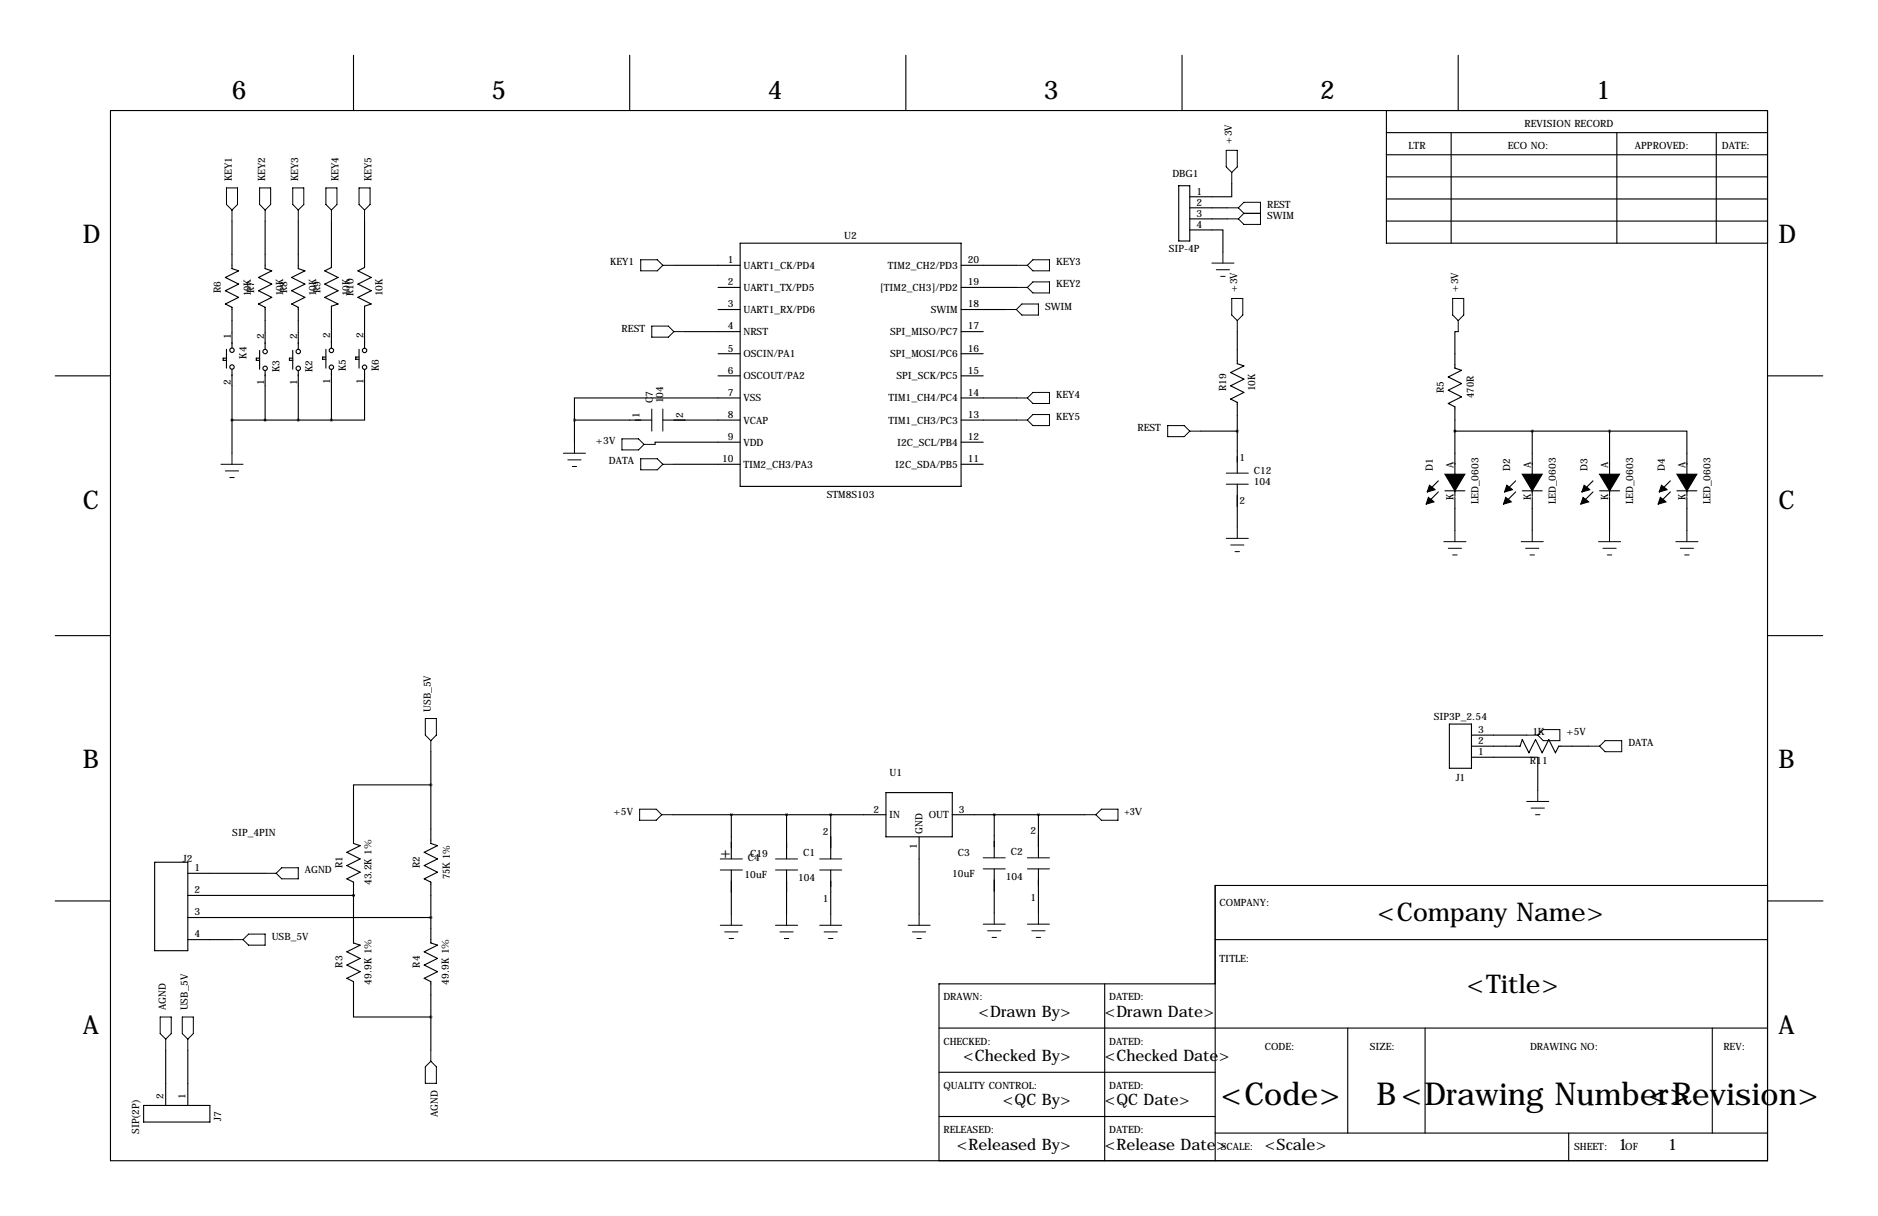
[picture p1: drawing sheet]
<svg xmlns="http://www.w3.org/2000/svg" width="432mm" height="279mm" viewBox="0 0 432 279" stroke-linecap="round" stroke-linejoin="round" font-family="sans-serif">
<g fill="none" stroke="#000" stroke-width=".25">
<path d="M81.3 12.7v12.7M144.8 12.7v12.7M208.3 12.7v12.7M271.8 12.7v12.7M335.3 12.7v12.7M25.4 25.4h381v241.3h-381zM318.8 30.5h87.6M318.8 35.6h87.6M318.8 25.4v30.5h87.6M333.7 30.5v25.4M371.8 30.5v25.4M394.6 30.5v25.4"/>
<path d="M53.3 50.8v10.9l1.6 .5-3.1 1.6 3.1 1.5-3.1 1.5 3.1 1.5-3.1 1.5 1.5 .8v9.4M61 50.8v10.9l1.5 .5-3.1 1.6 3.1 1.5-3.1 1.5 3.1 1.5-3.1 1.5 1.6 .8v9.7M68.6 50.8v10.9l1.5 .5-3 1.6 3 1.5-3 1.5 3 1.5-3 1.5 1.5 .8v9.7M76.2 50.8v10.7l-1.5 .7 3 1.6-3 1.5 3 1.5-3 1.5 3 1.5-1.5 .6v9.6M83.8 50.8v10.7l-1.5 .7 3 1.6-3 1.5 3 1.5-3 1.5 3 1.5-1.5 .6v9.6M170.2 55.9h50.8v55.9h-50.8zM271 42.7h2.6v12.7h-2.6zM273.6 52.8h7.6v5.1M273.6 47.8h8.6M273.6 50.3h8.6M283.2 42.2v3h-9.6M318.8 45.7h87.6"/>
<path d="M318.8 50.8h87.6M318.8 40.6h87.6M154.9 61h15.3M157.5 76.2h12.7M165.1 66h5.1M165.1 71.1h5.1M221 61h12.7M221 66h12.7M221 71.1h10.1M221 76.2h5.1M284.5 76.2v7.4l1.5 .5-3 1.5 3 1.5-3 1.5 3 1.6-3 1.5 1.5 .8v16.2M335.3 76.2h-.8v8.4l1.5 .5-3 1.5 3 1.5-3 1.6 3 1.5-3 1.5 1.5 .8v20.5"/>
<path d="M12.7 86.4h12.7M52.1 80.3v4.3M52.1 82.3h-.8v.5h.8M53.3 84.8v19.3M53.3 96.5h22.9M59.7 82.3h-.8v.5h.8M59.7 80.5v4.3M61 85.1v11.4M67.3 82.3h-.8v.5h.8M67.3 80.5v4.3M68.6 85.1v11.4M74.9 80.3v4.3"/>
<path d="M74.9 82h-.7v.5h.7M76.2 84.8v11.7M82.5 82h-.7v.5h.7M82.5 80.3v4.3M83.8 84.8v11.7h-7.6M132.1 96.5h17.8M132.1 96.5v5.1M152.4 96.5h17.8M165.1 86.4h5.1M165.1 81.3h5.1M170.2 91.4h-38.1v5.1M221 86.4h5.1"/>
<path d="M221 81.3h5.1M221 91.4h12.7M221 96.5h12.7M276.1 99.1h8.4M334.5 99.1h35.6M352.3 99.1v14.9M370.1 99.1h17.8v14.9M370.1 99.1v14.9M406.4 86.4h12.7M154.9 106.7h15.3M170.2 101.6h-19.6v.5M221 101.6h5.1"/>
<path d="M221 106.7h5.1M284.5 111.3v9.9M330.7 110.5l-2.5 2.5M330.7 113l-2.5 2.6M332.2 112.8h4.6M334.5 114.3v7.6M348.5 110.5l-2.6 2.5M348.5 113l-2.6 2.6M350 112.8h4.6M352.3 114.3v7.6M366.3 110.5l-2.6 2.5M366.3 113l-2.6 2.6"/>
<path d="M367.8 112.8h4.6M370.1 114.3v7.6M384 110.5l-2.5 2.5M384 113l-2.5 2.6M385.6 112.8h4.5M387.9 114.3v7.6M12.7 146h12.7M406.4 146h12.7M99.1 172.7v21.1l1.5 .5-3.1 1.5 3.1 1.6-3.1 1.5 3.1 1.5-3.1 1.5 1.6 .8v14l1.5 .5-3.1 1.5 3.1 1.5-3.1 1.5 3.1 1.6-3.1 1.5 1.6 .8v15.7M333.2 166.4h5.1v10.1h-5.1zM338.3 174h15.3v7.6M338.3 171.4h11.2l.5-1.5 1.5 3.1 1.6-3.1 1.5 3.1 1.5-3.1 1.5 3.1 .8-1.6h6.9"/>
<path d="M338.3 168.9h12.7M35.6 198.1h7.6v20.3h-7.6zM99.1 180.3h-17.8v13.5l1.5 .5-3 1.5 3 1.6-3 1.5 3 1.5-3 1.5 1.5 .8v14l1.5 .5-3 1.5 3 1.5-3 1.5 3 1.6-3 1.5 1.5 .8v8.1h17.8M154.7 187.2h49M168.1 187.2v10.2M168.1 199.9v10.2M180.8 187.2v10.2M180.8 199.9v10.2M191 187.2v10.2M191 199.9v10.2M203.7 182.1h15.2v10.2h-15.2zM211.3 192.3v17.8"/>
<path d="M218.9 187.2h30.5M228.6 187.2v9.9M228.6 199.6v10.2M238.8 187.2v9.9M238.8 199.6v10.2M12.7 207h12.7M43.2 215.9h10.1M43.2 200.7h17.8M43.2 205.7h38.1M43.2 210.8h55.9M81.3 205.7h.1M279.4 215.9h127"/>
<path d="M406.4 203.5h-127v63.2M406.5 207h12.7M215.9 236.2h190.5M254 226.1v40.6M279.4 226.1h-63.5v40.6M309.9 236.2v24.1M327.7 236.2v24.1M393.7 236.2v24.1M33 254h15.3v3.8h-15.3zM38.1 241.3v12.7M43.2 241.3v12.7M215.9 246.4h63.5"/>
<path d="M215.9 256.5h63.5M279.4 260.3h127M360.7 260.3v6.4"/>
<circle cx="53.3" cy="84.3" r=".51"/>
<circle cx="53.3" cy="80.5" r=".51"/>
<circle cx="61" cy="80.8" r=".51"/>
<circle cx="61" cy="84.6" r=".51"/>
<circle cx="68.6" cy="80.8" r=".51"/>
<circle cx="68.6" cy="84.6" r=".51"/>
<circle cx="76.2" cy="84.4" r=".51"/>
<circle cx="76.2" cy="80.5" r=".51"/>
<circle cx="83.8" cy="84.4" r=".51"/>
<circle cx="83.8" cy="80.5" r=".51"/>
</g>
<g fill="#000" stroke="#000" stroke-width=".25">
<path d="M328.4 114.3l1.3 1-1.8 .5zM328.7 111.5l1.2 1-1.7 .5zM334.5 109h2.3l-2.3 3.8zM332.2 109h2.3v3.8zM346.2 114.3l1.3 1-1.8 .5zM346.5 111.5l1.2 1-1.8 .5zM352.3 109h2.3l-2.3 3.8zM350 109h2.3v3.8zM364 114.3l1.3 1-1.8 .5zM364.2 111.5l1.3 1-1.8 .5zM370.1 109h2.3l-2.3 3.8zM367.8 109h2.3v3.8z"/>
<path d="M381.8 114.3l1.2 1-1.7 .5zM382 111.5l1.3 1-1.8 .5zM387.9 109h2.2l-2.2 3.8zM385.6 109h2.3v3.8z"/>
</g>
<g fill="none" stroke="#000" stroke-width=".23">
<path d="M281.9 34.5h2.6v3.9l-1.3 1.2-1.3-1.2zM283.2 39.6v2.6M52.1 43.2h2.5v3.8l-1.3 1.3-1.2-1.3zM53.3 48.3v2.5M59.7 43.2h2.5v3.8l-1.2 1.3-1.3-1.3zM61 48.3v2.5M67.3 43.2h2.5v3.8l-1.2 1.3-1.3-1.3zM68.6 48.3v2.5M74.9 43.2h2.6v3.8l-1.3 1.3-1.3-1.3zM76.2 48.3v2.5M82.5 43.2h2.6v3.8l-1.3 1.3-1.3-1.3zM83.8 48.3v2.5"/>
<path d="M147.3 59.7h3.8l1.3 1.3-1.3 1.2h-3.8zM281.2 57.9v2.6M282.2 50.3h2.5M282.2 47.8h2.5M284.7 47.8l1.3-1.3h3.8v5.1h-3.8l-1.3-1.3M284.7 47.8l1.3 1.2M286 49h3.8M286 49l-1.3 1.3M149.9 74.9h3.8l1.2 1.3-1.2 1.3h-3.8zM152.4 61h2.5M154.9 76.2h2.6M231.1 71.1h2.6"/>
<path d="M233.7 61h2.5M233.7 66h2.5M234.9 69.8h3.9v2.6h-3.9l-1.2-1.3zM236.2 61l1.3-1.3h3.8v2.5h-3.8zM236.2 66l1.3-1.2h3.8v2.5h-3.8zM278.6 60.5h5.1M279.7 62h3M280.7 63.5h1M283.2 68.6h2.6v3.8l-1.3 1.3-1.3-1.3zM284.5 73.7v2.5M334 68.6h2.5v3.8l-1.2 1.3-1.3-1.3zM335.3 73.7v2.5"/>
<path d="M149.9 94v5.1M152.4 94v5.1M233.7 91.4h2.5M233.7 96.5h2.5M236.2 96.5l1.3-1.3h3.8v2.6h-3.8zM236.2 91.4l1.3-1.2h3.8v2.5h-3.8zM268.5 97.8h3.8l1.3 1.3-1.3 1.2h-3.8zM273.6 99.1h2.5M50.8 106.7h5.1M51.8 108.2h3.1M52.8 109.7h1M53.3 104.1v2.6"/>
<path d="M129.5 104.1h5.1M130.6 105.7h3M131.6 107.2h1M132.1 101.6v2.5M143 100.8h3.8l1.3 1.3-1.3 1.3h-3.8zM147.3 105.4h3.8l1.3 1.3-1.3 1.2h-3.8zM148.1 102.1h2.5M152.4 106.7h2.5M281.9 108.7h5.1M281.9 111.3h5.1M281.9 123.7h5.1M283 125.2h3"/>
<path d="M284 126.7h1M284.5 121.2v2.5M332 124.5h5.1M333 126h3M334 127.5h1M334.5 121.9v2.6M349.8 124.5h5M350.8 126h3M351.8 127.5h1M352.3 121.9v2.6M367.5 124.5h5.1M368.6 126h3"/>
<path d="M369.6 127.5h1M370.1 121.9v2.6M385.3 124.5h5.1M386.3 126h3.1M387.3 127.5h1.1M387.9 121.9v2.6M97.8 165.1h2.5v3.8l-1.2 1.3-1.3-1.3zM99.1 170.2v2.5M351 168.9h2.6M353.6 168.9l1.2-1.3h3.8v2.6h-3.8zM365.3 171.4h2.5M369.1 170.2h3.8v2.5h-3.8l-1.3-1.3z"/>
<path d="M64.8 199.4h3.8v2.5h-3.8l-1.3-1.2zM147.1 185.9h3.8l1.2 1.3-1.2 1.3h-3.8zM152.1 187.2h2.6M165.6 199.9h5.1M165.6 197.4h5.1M178.3 199.9h5.1M178.3 197.4h5.1M188.5 199.9h5M188.5 197.4h5M226.1 199.6h5M226.1 197.1h5M236.2 199.6h5.1"/>
<path d="M236.2 197.1h5.1M249.4 187.2h2.6M252 187.2l1.2-1.3h3.8v2.6h-3.8zM351 184.1h5.1M352 185.7h3.1M353.1 187.2h1M353.6 181.6v2.5M53.3 215.9h2.6M57.1 214.6h3.9v2.6h-3.9l-1.2-1.3zM61 200.7h2.5M165.6 212.6h5.1M166.6 214.1h3.1"/>
<path d="M167.6 215.6h1.1M168.1 210.1v2.5M178.3 212.6h5.1M179.3 214.1h3.1M180.3 215.6h1.1M180.8 210.1v2.5M188.5 212.6h5M189.5 214.1h3M190.5 215.6h1M191 210.1v2.5M208.8 212.6h5.1M209.8 214.1h3.1"/>
<path d="M210.8 215.6h1M211.3 210.1v2.5M226.1 212.3h5M227.1 213.9h3M228.1 215.4h1M228.6 209.8v2.5M236.2 212.3h5.1M237.2 213.9h3.1M238.3 215.4h1M238.8 209.8v2.5M36.8 233.7h2.6v3.8l-1.3 1.3-1.3-1.3zM38.1 238.8v2.5"/>
<path d="M41.9 233.7h2.5v3.8l-1.2 1.3-1.3-1.3zM43.2 238.8v2.5M99.1 241.3v2.5M99.1 243.8l1.2 1.3v3.8h-2.5v-3.8z"/>
</g>
<path d="M60.9 96.5a.05 .05 0 0 0 .1 0 .05 .05 0 0 0-.1 0zM99 210.8a.05 .05 0 0 0 .1 0 .05 .05 0 0 0-.1 0zM99 233.7a.05 .05 0 0 0 .1 0 .05 .05 0 0 0-.1 0zM99 180.3a.05 .05 0 0 0 .1 0 .05 .05 0 0 0-.1 0zM53.3 96.5a.05 .05 0 0 0 .1 0 .05 .05 0 0 0-.1 0zM238.7 187.2a.05 .05 0 0 0 .1 0 .05 .05 0 0 0-.1 0zM168.1 187.2a.05 .05 0 0 0 .1 0 .05 .05 0 0 0-.1 0zM180.8 187.2a.05 .05 0 0 0 .1 0 .05 .05 0 0 0-.1 0z" fill="#000" stroke="#000" stroke-width=".63"/>
<g font-size="7.3">
<text x="280.7" y="254">&lt;Code&gt;</text>
<text x="316.5" y="254">B&lt;Drawing Number&gt;</text>
<text x="379" y="254">&lt;Revision&gt;</text>
</g>
<g font-size="5.9">
<text x="53.3" y="22.9">6</text>
<text x="113" y="22.9">5</text>
<text x="176.5" y="22.9">4</text>
<text x="240" y="22.9">3</text>
<text x="303.5" y="22.9">2</text>
<text x="367" y="22.9">1</text>
<text x="19" y="55.9">D</text>
<text x="408.9" y="55.9">D</text>
<text x="19" y="116.8">C</text>
<text x="408.9" y="116.8">C</text>
<text x="19" y="176.5">B</text>
<text x="408.9" y="176.5">B</text>
<text x="316.8" y="211.6">&lt;Company Name&gt;</text>
<text x="337.3" y="228.1">&lt;Title&gt;</text>
<text x="19" y="237.5">A</text>
<text x="408.9" y="237.5">A</text>
</g>
<g font-size="3.6">
<text x="165.6" y="197.1">+</text>
<text x="225" y="233.7">&lt;Drawn By&gt;</text>
<text x="254" y="233.7">&lt;Drawn Date&gt;</text>
<text x="221.4" y="243.8">&lt;Checked By&gt;</text>
<text x="254" y="243.8">&lt;Checked Date&gt;</text>
<text x="230.6" y="254">&lt;QC By&gt;</text>
<text x="254" y="254">&lt;QC Date&gt;</text>
<text x="220" y="264.2">&lt;Released By&gt;</text>
<text x="254" y="264.2">&lt;Release Date&gt;</text>
<text x="290.8" y="264.2">&lt;Scale&gt;</text>
<text x="372.1" y="264.2">1</text>
<text x="383.5" y="264.2">1</text>
</g>
<g font-size="2.3">
<text x="350.5" y="29.2">REVISION RECORD</text>
<text x="283.2" y="33" transform="rotate(-90 283.2 33)">+3V</text>
<text x="323.8" y="34.3">LTR</text>
<text x="346.7" y="34.3">ECO NO:</text>
<text x="375.9" y="34.3">APPROVED:</text>
<text x="395.9" y="34.3">DATE:</text>
<text x="53.3" y="41.7" transform="rotate(-90 53.3 41.7)">KEY1</text>
<text x="61" y="41.7" transform="rotate(-90 61 41.7)">KEY2</text>
<text x="68.6" y="41.7" transform="rotate(-90 68.6 41.7)">KEY3</text>
<text x="77.8" y="41.7" transform="rotate(-90 77.8 41.7)">KEY4</text>
<text x="85.4" y="41.7" transform="rotate(-90 85.4 41.7)">KEY5</text>
<text x="269.6" y="40.6">DBG1</text>
<text x="275.1" y="44.7">1</text>
<text x="275.1" y="47.2">2</text>
<text x="291.3" y="47.8">REST</text>
<text x="275.1" y="49.8">3</text>
<text x="275.1" y="52.3">4</text>
<text x="291.3" y="50.3">SWIM</text>
<text x="194.1" y="54.9">U2</text>
<text x="268.7" y="58">SIP-4P</text>
<text x="140.3" y="61">KEY1</text>
<text x="167.3" y="60.5">1</text>
<text x="167.3" y="65.5">2</text>
<text x="170.9" y="61.8">UART1_CK/PD4</text>
<text x="204.1" y="61.8">TIM2_CH2/PD3</text>
<text x="222.5" y="60.5">20</text>
<text x="222.5" y="65.5">19</text>
<text x="242.8" y="61">KEY3</text>
<text x="50.8" y="67.4" transform="rotate(-90 50.8 67.4)">R6</text>
<text x="57.7" y="68" transform="rotate(-90 57.7 68)">10K</text>
<text x="58.4" y="67.4" transform="rotate(-90 58.4 67.4)">R7</text>
<text x="65.1" y="68.1" transform="rotate(-90 65.1 68.1)">10K</text>
<text x="66" y="67.4" transform="rotate(-90 66 67.4)">R8</text>
<text x="72.7" y="68.1" transform="rotate(-90 72.7 68.1)">10K</text>
<text x="73.7" y="67.4" transform="rotate(-90 73.7 67.4)">R9</text>
<text x="80.4" y="68.1" transform="rotate(-90 80.4 68.1)">10K</text>
<text x="81.3" y="68.1" transform="rotate(-90 81.3 68.1)">R10</text>
<text x="88" y="68.1" transform="rotate(-90 88 68.1)">10K</text>
<text x="167.3" y="70.6">3</text>
<text x="170.9" y="66.8">UART1_TX/PD5</text>
<text x="170.9" y="71.9">UART1_RX/PD6</text>
<text x="202.3" y="66.8">[TIM2_CH3]/PD2</text>
<text x="214" y="71.9">SWIM</text>
<text x="222.5" y="70.6">18</text>
<text x="240.3" y="71.1">SWIM</text>
<text x="242.8" y="66">KEY2</text>
<text x="284.5" y="67.1" transform="rotate(-90 284.5 67.1)">+3V</text>
<text x="335.3" y="67.1" transform="rotate(-90 335.3 67.1)">+3V</text>
<text x="53.1" y="78" transform="rotate(-90 53.1 78)">1</text>
<text x="60.7" y="78" transform="rotate(-90 60.7 78)">2</text>
<text x="68.3" y="78" transform="rotate(-90 68.3 78)">2</text>
<text x="75.9" y="77.7" transform="rotate(-90 75.9 77.7)">2</text>
<text x="83.6" y="77.7" transform="rotate(-90 83.6 77.7)">2</text>
<text x="142.9" y="76.2">REST</text>
<text x="167.3" y="75.7">4</text>
<text x="170.9" y="77">NRST</text>
<text x="204.7" y="77">SPI_MISO/PC7</text>
<text x="222.5" y="75.7">17</text>
<text x="56.6" y="82.4" transform="rotate(-90 56.6 82.4)">K4</text>
<text x="167.3" y="80.8">5</text>
<text x="170.9" y="82.1">OSCIN/PA1</text>
<text x="204.7" y="82.1">SPI_MOSI/PC6</text>
<text x="222.5" y="80.8">16</text>
<text x="53.1" y="88.4" transform="rotate(-90 53.1 88.4)">2</text>
<text x="60.7" y="88.4" transform="rotate(-90 60.7 88.4)">1</text>
<text x="64.3" y="85.5" transform="rotate(-90 64.3 85.5)">K3</text>
<text x="68.3" y="88.4" transform="rotate(-90 68.3 88.4)">1</text>
<text x="71.9" y="85.5" transform="rotate(-90 71.9 85.5)">K2</text>
<text x="75.9" y="88.2" transform="rotate(-90 75.9 88.2)">1</text>
<text x="79.5" y="85.2" transform="rotate(-90 79.5 85.2)">K5</text>
<text x="83.6" y="88.2" transform="rotate(-90 83.6 88.2)">1</text>
<text x="87.1" y="85.2" transform="rotate(-90 87.1 85.2)">K6</text>
<text x="167.3" y="85.9">6</text>
<text x="170.9" y="87.2">OSCOUT/PA2</text>
<text x="206.1" y="87.2">SPI_SCK/PC5</text>
<text x="222.5" y="85.9">15</text>
<text x="281.9" y="89.9" transform="rotate(-90 281.9 89.9)">R19</text>
<text x="288.6" y="89.9" transform="rotate(-90 288.6 89.9)">10K</text>
<text x="150.1" y="92.7" transform="rotate(-90 150.1 92.7)">C7</text>
<text x="152.5" y="92.7" transform="rotate(-90 152.5 92.7)">104</text>
<text x="167.3" y="90.9">7</text>
<text x="170.9" y="92.2">VSS</text>
<text x="204.3" y="92.2">TIM1_CH4/PC4</text>
<text x="222.5" y="90.9">14</text>
<text x="242.8" y="91.4">KEY4</text>
<text x="332" y="90.3" transform="rotate(-90 332 90.3)">R5</text>
<text x="338.9" y="91.4" transform="rotate(-90 338.9 91.4)">470R</text>
<text x="147.1" y="96" transform="rotate(-90 147.1 96)">1</text>
<text x="157.1" y="96" transform="rotate(-90 157.1 96)">2</text>
<text x="167.3" y="96">8</text>
<text x="167.3" y="101.1">9</text>
<text x="170.9" y="97.3">VCAP</text>
<text x="204.3" y="97.3">TIM1_CH3/PC3</text>
<text x="222.5" y="96">13</text>
<text x="222.5" y="101.1">12</text>
<text x="242.8" y="96.5">KEY5</text>
<text x="261.6" y="99.1">REST</text>
<text x="137" y="102.1">+3V</text>
<text x="140" y="106.7">DATA</text>
<text x="166" y="106.2">10</text>
<text x="170.9" y="102.4">VDD</text>
<text x="170.9" y="107.5">TIM2_CH3/PA3</text>
<text x="205.9" y="107.5">I2C_SDA/PB5</text>
<text x="206.3" y="102.4">I2C_SCL/PB4</text>
<text x="222.5" y="106.2">11</text>
<text x="285" y="105.9">1</text>
<text x="334.2" y="107.4" transform="rotate(-90 334.2 107.4)">A</text>
<text x="351.9" y="107.4" transform="rotate(-90 351.9 107.4)">A</text>
<text x="369.7" y="107.4" transform="rotate(-90 369.7 107.4)">A</text>
<text x="387.5" y="107.4" transform="rotate(-90 387.5 107.4)">A</text>
<text x="288.3" y="109">C12</text>
<text x="288.3" y="111.3">104</text>
<text x="329.4" y="108.1" transform="rotate(-90 329.4 108.1)">D1</text>
<text x="347.2" y="108.1" transform="rotate(-90 347.2 108.1)">D2</text>
<text x="365" y="108.1" transform="rotate(-90 365 108.1)">D3</text>
<text x="382.8" y="108.1" transform="rotate(-90 382.8 108.1)">D4</text>
<text x="190.1" y="114.4">STM8S103</text>
<text x="285" y="115.9">2</text>
<text x="334.2" y="115" transform="rotate(-90 334.2 115)">K</text>
<text x="339.9" y="115.8" transform="rotate(-90 339.9 115.8)">LED_0603</text>
<text x="351.9" y="115" transform="rotate(-90 351.9 115)">K</text>
<text x="357.7" y="115.8" transform="rotate(-90 357.7 115.8)">LED_0603</text>
<text x="369.7" y="115" transform="rotate(-90 369.7 115)">K</text>
<text x="375.5" y="115.8" transform="rotate(-90 375.5 115.8)">LED_0603</text>
<text x="387.5" y="115" transform="rotate(-90 387.5 115)">K</text>
<text x="393.3" y="115.8" transform="rotate(-90 393.3 115.8)">LED_0603</text>
<text x="99.1" y="163.6" transform="rotate(-90 99.1 163.6)">USB_5V</text>
<text x="329.7" y="165.4">SIP3P_2.54</text>
<text x="339.9" y="173.5">1</text>
<text x="339.9" y="170.9">2</text>
<text x="339.9" y="168.4">3</text>
<text x="352.4" y="168.9">1K</text>
<text x="360.2" y="168.9">+5V</text>
<text x="374.4" y="171.4">DATA</text>
<text x="204.5" y="178.3">U1</text>
<text x="334.7" y="179.4">J1</text>
<text x="351.8" y="175.6">R11</text>
<text x="141.1" y="187.2">+5V</text>
<text x="189.2" y="191.9">2</text>
<text x="200.9" y="186.7">2</text>
<text x="204.5" y="188">IN</text>
<text x="212.1" y="191.5" transform="rotate(-90 212.1 191.5)">GND</text>
<text x="213.6" y="188">OUT</text>
<text x="220.5" y="186.7">3</text>
<text x="236.9" y="191.6">2</text>
<text x="258.6" y="187.2">+3V</text>
<text x="53.4" y="192.1">SIP_4PIN</text>
<text x="172" y="197.9">C4</text>
<text x="172.5" y="196.8">C19</text>
<text x="184.7" y="196.7">C1</text>
<text x="210.8" y="195.1" transform="rotate(-90 210.8 195.1)">1</text>
<text x="220.2" y="196.6">C3</text>
<text x="232.4" y="196.4">C2</text>
<text x="42.1" y="198.1">J2</text>
<text x="44.7" y="200.2">1</text>
<text x="70.1" y="200.7">AGND</text>
<text x="78.7" y="199.5" transform="rotate(-90 78.7 199.5)">R1</text>
<text x="85.4" y="203.4" transform="rotate(-90 85.4 203.4)">43.2K 1%</text>
<text x="96.5" y="199.5" transform="rotate(-90 96.5 199.5)">R2</text>
<text x="103.4" y="202" transform="rotate(-90 103.4 202)">75K 1%</text>
<text x="171.2" y="201.8">10uF</text>
<text x="183.5" y="202.4">104</text>
<text x="218.9" y="201.5">10uF</text>
<text x="231.3" y="202.2">104</text>
<text x="44.7" y="205.2">2</text>
<text x="189.2" y="207.3">1</text>
<text x="236.9" y="207">1</text>
<text x="280.4" y="208.3">COMPANY:</text>
<text x="44.7" y="210.3">3</text>
<text x="44.7" y="215.4">4</text>
<text x="62.5" y="215.9">USB_5V</text>
<text x="280.4" y="221">TITLE:</text>
<text x="78.7" y="222.4" transform="rotate(-90 78.7 222.4)">R3</text>
<text x="85.4" y="226.3" transform="rotate(-90 85.4 226.3)">49.9K 1%</text>
<text x="96.5" y="222.4" transform="rotate(-90 96.5 222.4)">R4</text>
<text x="103.2" y="226.3" transform="rotate(-90 103.2 226.3)">49.9K 1%</text>
<text x="38.1" y="232.2" transform="rotate(-90 38.1 232.2)">AGND</text>
<text x="43.2" y="232.2" transform="rotate(-90 43.2 232.2)">USB_5V</text>
<text x="216.9" y="229.9">DRAWN:</text>
<text x="255" y="229.9">DATED:</text>
<text x="216.9" y="240">CHECKED:</text>
<text x="255" y="240">DATED:</text>
<text x="290.8" y="241.3">CODE:</text>
<text x="315" y="241.3">SIZE:</text>
<text x="351.8" y="241.3">DRAWING NO:</text>
<text x="396.2" y="241.3">REV:</text>
<text x="216.9" y="250.2">QUALITY CONTROL:</text>
<text x="255" y="250.2">DATED:</text>
<text x="37.6" y="252.5" transform="rotate(-90 37.6 252.5)">2</text>
<text x="42.7" y="252.5" transform="rotate(-90 42.7 252.5)">1</text>
<text x="50.9" y="257.7" transform="rotate(-90 50.9 257.7)">J7</text>
<text x="100.7" y="256.6" transform="rotate(-90 100.7 256.6)">AGND</text>
<text x="32" y="260.6" transform="rotate(-90 32 260.6)">SIP(2P)</text>
<text x="216.9" y="260.3">RELEASED:</text>
<text x="255" y="260.3">DATED:</text>
<text x="280.7" y="264.2">SCALE:</text>
<text x="361.9" y="264.2">SHEET:</text>
<text x="373.7" y="264.2">OF</text>
</g>
</svg>
